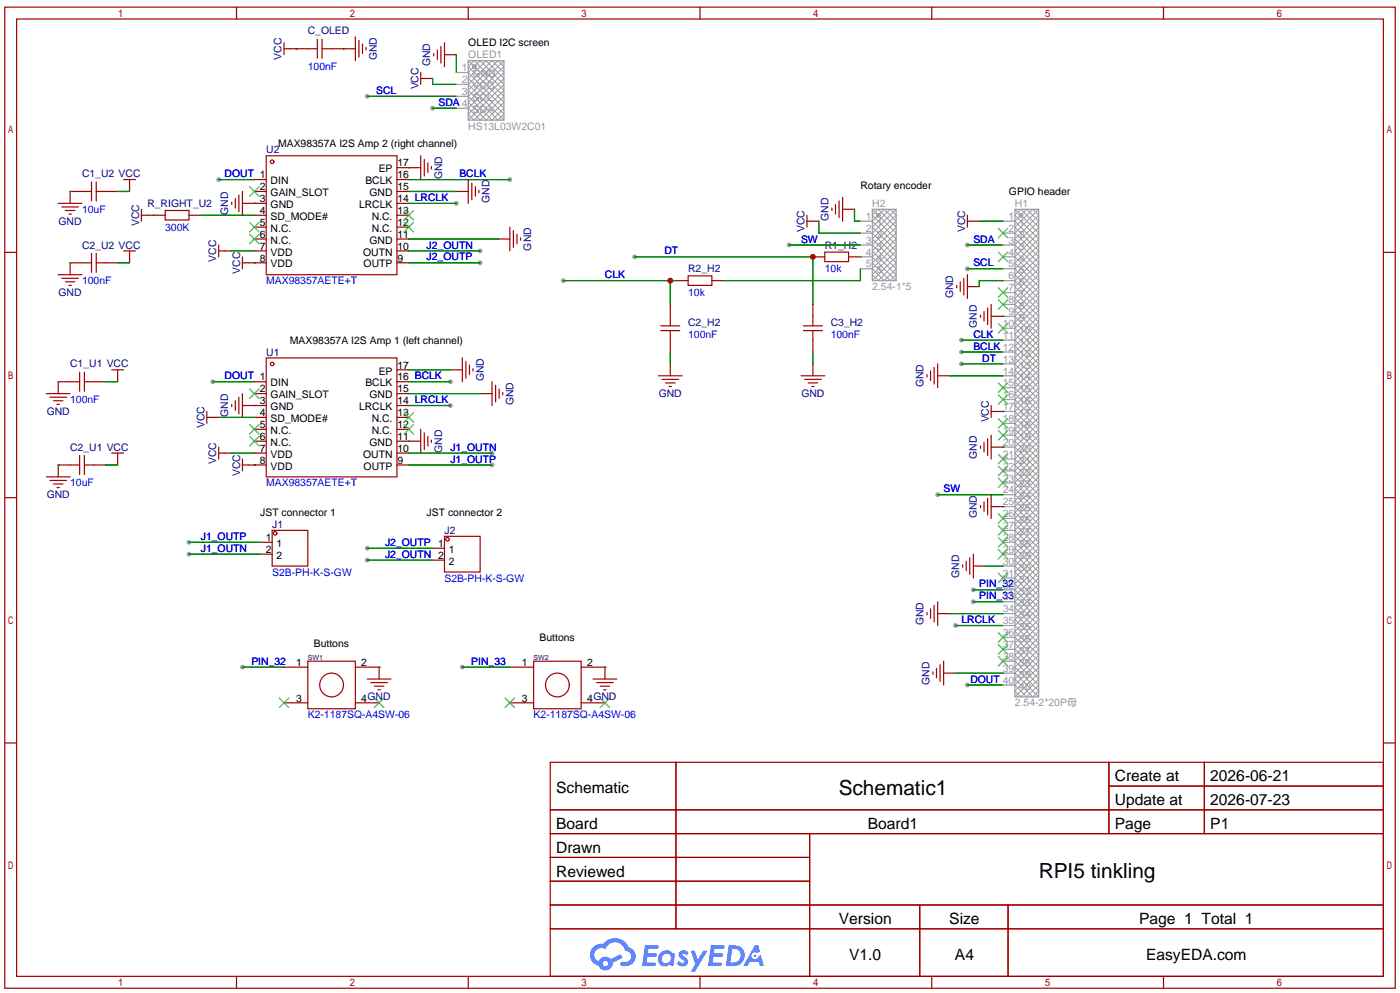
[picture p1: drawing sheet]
<svg xmlns="http://www.w3.org/2000/svg" width="299mm" height="212mm" viewBox="0 0 299 212" stroke-linecap="round" stroke-linejoin="round" font-family="sans-serif">
<g fill="#999">
<circle cx="51.8" cy="142.5" r=".51"/>
<circle cx="208" cy="126" r=".51"/>
<circle cx="98.8" cy="142.5" r=".51"/>
<circle cx="208" cy="128.5" r=".51"/>
<circle cx="206.8" cy="146.3" r=".51"/>
<circle cx="46.7" cy="38.4" r=".51"/>
<circle cx="45.5" cy="81.5" r=".51"/>
<circle cx="205.5" cy="75.2" r=".51"/>
<circle cx="96.3" cy="81.5" r=".51"/>
<circle cx="96.3" cy="86.6" r=".51"/>
<circle cx="97.5" cy="43.4" r=".51"/>
<circle cx="204.2" cy="133.6" r=".51"/>
<circle cx="40.4" cy="115.8" r=".51"/>
<circle cx="40.4" cy="118.4" r=".51"/>
<circle cx="78.5" cy="117.1" r=".51"/>
<circle cx="78.5" cy="119.6" r=".51"/>
<circle cx="105.2" cy="96.8" r=".51"/>
<circle cx="105.2" cy="99.3" r=".51"/>
<circle cx="102.6" cy="53.6" r=".51"/>
<circle cx="102.6" cy="56.1" r=".51"/>
<circle cx="109" cy="38.4" r=".51"/>
<circle cx="206.8" cy="57.4" r=".51"/>
<circle cx="78.5" cy="20.6" r=".51"/>
<circle cx="206.8" cy="52.3" r=".51"/>
<circle cx="168.7" cy="52.3" r=".51"/>
<circle cx="205.5" cy="72.6" r=".51"/>
<circle cx="120.4" cy="59.9" r=".51"/>
<circle cx="205.5" cy="77.7" r=".51"/>
<circle cx="135.6" cy="54.9" r=".51"/>
<circle cx="92.5" cy="23.1" r=".51"/>
<circle cx="200.4" cy="105.7" r=".51"/>
</g>
<g fill="none" stroke="#a10000" stroke-width=".25">
<path d="M1 1.5h297.2v209.6h-297.2zM3.6 4.1h292.1v204.4h-292.1zM50.5 1.5v2.6M100.1 1.5v2.6M149.6 1.5v2.6M199.1 1.5v2.6M248.7 1.5v2.6M1 53.9h2.6M295.7 53.9h2.5M1 106.3h2.6M295.7 106.3h2.5M1 158.7h2.6"/>
<path d="M295.7 158.7h2.5M117.6 162.8h178.1v45.7h-178.1zM117.6 173h178.1M117.6 178.1h178.1M144.5 162.8v35.6M173 178.1v30.4M237 162.8v15.3M237 167.9h58.7M257.4 162.8v15.3M117.6 183.1h55.4M117.6 193.3h178.1M117.6 188.2h55.4"/>
<path d="M117.6 198.4h178.1M196.6 193.3v15.2M215.4 193.3v15.2M50.5 208.5v2.6M100.1 208.5v2.6M149.6 208.5v2.6M199.1 208.5v2.6M248.7 208.5v2.6"/>
</g>
<g fill="#5487ff">
<path d="M145.3 203.2a1.3 1.3 0 0 1 1.9 .3l-.4 .6a.54 .54 0 0 0-.9-.2l.1 .2a1.34 1.34 0 0 1 .9 1.8 1.47 1.47 0 0 1-2.3-.1l.5-.6 .8 .5a.31 .31 0 0 0 .4-.3 .31 .31 0 0 0-.3-.3 1.12 1.12 0 0 1-.7-1.9z"/>
<path d="M147.6 203h.9l.6 2 1.2-2h.9l-2.7 4.6h-.9l1-1.7z"/>
<path d="M137.8 201.9h1.7a1.31 1.31 0 0 1 1.2 .2 .4 .4 0 0 1-.3 .6h-1.8l-.1 .9h1.6a.4 .4 0 0 1 .4 .4 .4 .4 0 0 1-.5 .4h-1.6l-.2 1.2h1.4a.46 .46 0 0 1 .5 .1 .46 .46 0 0 1 .1 .5l-.4 .1h-2.6z"/>
<path d="M151.9 201.9h1.7a1.32 1.32 0 0 1 1.2 .2 .39 .39 0 0 1-.3 .6h-1.8l-.1 .9h1.6a.4 .4 0 0 1 .4 .4 .4 .4 0 0 1-.4 .4h-1.7l-.2 1.2h1.4a.46 .46 0 0 1 .5 .1 .46 .46 0 0 1 .1 .5l-.4 .1h-2.6z"/>
<path d="M161.3 201.9h.8l.3 1.3-.6 .4a.75 .75 0 0 0-1.1 .3 .75 .75 0 0 0 .5 1 .75 .75 0 0 0 .9-.7l.5-.2 .6 2.3h-.8l-.3-.9h-1.8l-.5 .9h-1z"/>
<path d="M155.7 201.9l-.6 4.4h1.5a2.27 2.27 0 0 0 2.6-2.2 2.27 2.27 0 0 0-2.7-2.2zM156.5 202.7a1.5 1.5 0 0 1 1.8 1.5 1.5 1.5 0 0 1-1.9 1.4h-.3z"/>
<path d="M141.2 203.5a1.6 1.6 0 0 0-.3 2.3 1.6 1.6 0 0 0 2.3 .2l.7 .3 .3-2.4-.1-.3h-.5a1.58 1.58 0 0 0-2.4-.1zM141.8 204a.98 .98 0 0 1 1.6 .4 .98 .98 0 0 1-1.1 1.3 .94 .94 0 0 1-.9-.6 .94 .94 0 0 1 .4-1.1z"/>
<path d="M126.8 202.3a2.37 2.37 0 0 0 1.1 4 1.54 1.54 0 0 0 1.8 1 1.54 1.54 0 0 0 1.2-1.6l2.2-1.1-.5-.8-2 1a1.57 1.57 0 0 0-2.7 .5 1.5 1.5 0 0 1-.7-2.1 1.5 1.5 0 0 1 2.2-.5 2.23 2.23 0 0 1 2.3-1.4 2.23 2.23 0 0 1 2 1.8 1.16 1.16 0 0 1 1.2 1.1 1.16 1.16 0 0 1-1.1 1.2h-.7a.47 .47 0 0 0-.5 .4 .47 .47 0 0 0 .4 .6 2.17 2.17 0 0 0 2.5-1 2.17 2.17 0 0 0-.3-2.7l-.8-.4a3.2 3.2 0 0 0-5.5-.7l-1.1 .1zM128.8 205.8a.6 .6 0 0 1 1.2 0 .6 .6 0 0 1-1.2 0z"/>
<circle cx="161.4" cy="204.1" r=".28"/>
</g>
<g fill="none" stroke="#a10000" stroke-width=".25">
<path d="M60.7 10.4h7.1M60.7 9.1v2.6M67.8 8.4v4M68.8 10.4h7.1M68.8 8.4v4M75.9 7.9v5.1M76.7 8.6v3.6M77.5 9.4v2M78.2 10.2v.5M89.9 15.5v2.5M89.9 16.8h2.6M92.7 11.4v.5"/>
<path d="M93.5 10.7v2M94.2 9.9v3.6M95 11.7h2.5M95 9.1v5.1M19.6 38.9v4M20.6 38.9v4M26.4 38.4h2.6M27.7 38.4v2.5M54.4 38.4h2.5M56.9 33.3h27.9v25.4h-27.9zM84.8 35.8h5.1M84.8 38.4h2.6"/>
<path d="M89.9 33.3v5.1M90.7 34v3.6M91.4 34.8v2M92.2 35.6v.5M100.1 38.4v5M100.8 39.1v3.6M101.6 39.9v2M12.4 43.4h5.1M12.4 58.7h5.1M13.2 59.4h3.6M13.2 44.2h3.6M14 45h2"/>
<path d="M14.7 45.7h.5M19.6 56.1h-4.6v2.6M19.6 54.1v4.1M19.6 40.9h-4.6v2.5M20.6 56.1h4.5M20.6 54.1v4.1M20.6 40.9h4.5M26.4 53.6h2.6M27.7 53.6v2.5M30.2 46h5.1M30.2 44.7v2.5M35.3 45h5.1v2h-5.1z"/>
<path d="M40.4 46h2.5M46.7 52.3v2.6M46.7 53.6h2.6M49.5 43.2v.5M50.3 42.4v2M51.1 41.7v3.5M51.8 56.1h5.1M51.8 40.9v5.1M51.8 54.9v2.5M51.8 43.4h5.1M54.4 46h2.5M54.4 40.9h2.5"/>
<path d="M54.4 53.6h2.5M54.4 51.1h2.5M54.4 48.5h2.5M84.8 46h2.6M84.8 56.1h2.6M84.8 40.9h2.6M84.8 53.6h2.6M84.8 43.4h2.6M84.8 51.1h2.6M84.8 48.5h2.6M97.5 40.9h2.6M102.4 40.6v.5"/>
<path d="M106.4 51.1h2.6M109 48.5v5.1M109.7 49.3v3.5M110.5 50v2.1M111.3 50.8v.5M144.5 59.9h2.6M147.1 58.9h5v2.1h-5zM152.1 59.9h2.6M172.5 47.2h2.5M172.5 46v2.5M173.7 54.9h2.6M176.3 53.8h5.1v2.1h-5.1z"/>
<path d="M177.8 44.4v.6M178.6 43.7v2M179.3 42.9v3.6M180.1 44.7h2.5M180.1 42.2v5M181.4 54.9h2.5M206 59.4v3.6M206.8 47.2h2.5M206.8 46v2.5M206.8 58.7v5.1M14 60.2h2M14.7 61h.5"/>
<path d="M17 79.5v4.1M18 79.5v4.1M23.9 79h2.5M25.1 79v2.5M56.9 76.5h27.9v25.4h-27.9zM84.8 79h2.6M96.3 79h2.5M98.8 76.5v5M99.6 77.2v3.6M100.3 78v2M101.1 78.7v.5M141.2 69.6h4.1"/>
<path d="M141.2 70.6h4.1M143.3 65v4.6M143.3 70.6v4.6M143.3 77.7v2.6M171.7 69.6h4.1M171.7 70.6h4.1M173.7 65v4.6M173.7 70.6v4.6M173.7 77.7v2.6M198.9 79.2v2.1M199.6 78.5v3.5M200.4 77.7v5.1"/>
<path d="M204.5 61v.5M205.2 60.2v2M206.8 61.2h2.5M209.5 67.3v.5M210.3 66.5v2.1M211.1 65.8v3.5M211.8 65v5.1M211.8 67.6h2.6M9.9 84.1h5.1M10.7 84.8h3.5M11.4 85.6h2.1M12.2 86.4h.5"/>
<path d="M17 81.5h-4.6v2.6M17 97.3v4M17 99.3h-4.6v2.6M18 81.5h4.6M18 97.3v4M18 99.3h4.6M23.9 96.8h2.5M25.1 96.8v2.5M44.2 89.2h2.5M44.2 87.9v2.5M46.7 96.8h2.6M46.7 95.5v2.5"/>
<path d="M49.5 86.4v.5M50.3 85.6v2M51.1 84.8v3.6M51.8 99.3h5.1M51.8 84.1v5.1M51.8 98v2.6M51.8 86.6h5.1M54.4 81.5h2.5M54.4 96.8h2.5M54.4 94.2h2.5M54.4 84.1h2.5M54.4 89.2h2.5"/>
<path d="M54.4 91.7h2.5M84.8 81.5h2.6M84.8 99.3h2.6M84.8 96.8h2.6M84.8 86.6h2.6M84.8 94.2h5.1M84.8 84.1h2.6M84.8 89.2h2.6M84.8 91.7h2.6M89.9 91.7v5.1M90.7 92.5v3.5M91.4 93.2v2"/>
<path d="M92.2 94v.5M102.6 84.1h2.6M105.2 81.5v5.1M105.9 82.3v3.6M106.7 83.1v2M107.4 83.8v.5M140.7 80.3h5.1M141.5 81h3.5M142.2 81.8h2.1M143 82.5h.5M171.2 80.3h5.1M172 81h3.5"/>
<path d="M172.7 81.8h2.1M173.5 82.5h.5M198.1 80v.5M200.4 80.3h2.5M209.5 95.2v.6M210.3 94.5v2M211.1 93.7v3.6M211.8 87.9h2.6M211.8 86.6v2.6M211.8 93v5M211.8 95.5h2.6M9.9 101.9h5.1"/>
<path d="M10.7 102.6h3.5M11.4 103.4h2.1M12.2 104.1h.5M55.6 115.8h2.6M55.6 118.4h2.6M58.2 113.3h7.6v7.6h-7.6zM92.5 117.1h2.5M92.5 119.6h2.5M95 114.6h7.6v7.6h-7.6zM206.5 119.9v2M207.3 119.1v3.6M208 118.4v5"/>
<path d="M209.5 107.9v.6M210.3 107.2v2M211.1 106.4v3.6M211.8 105.7v5M211.8 108.2h2.6M198.1 130.8v.5M198.9 130v2.1M199.6 129.3v3.5M200.4 131.1h2.5M200.4 128.5v5.1M205.7 120.6v.6M208 120.9h2.6"/>
<path d="M60.7 142.5h5.1M60.7 150.1h5.1M65.8 141.2h10.1v10.2h-10.1zM75.9 142.5h5.1v2.5M75.9 150.1h5.1M78.5 145h5.1M79.2 145.8h3.6M80 146.6h2M80.8 147.3h.5M109 142.5h5M109 150.1h5M114 141.2h10.2v10.2h-10.2z"/>
<path d="M124.2 142.5h5.1v2.5M124.2 150.1h5.1M126.7 145h5.1M127.5 145.8h3.6M128.3 146.6h2M129 147.3h.5M199.4 143.5v.5M200.2 142.7v2.1M200.9 142v3.5M201.7 143.8h2.5M201.7 141.2v5.1"/>
<circle cx="58.2" cy="34.5" r=".38"/>
<circle cx="58.2" cy="77.7" r=".38"/>
<circle cx="58.8" cy="113.9" r=".38"/>
<circle cx="95.6" cy="115.2" r=".38"/>
<circle cx="70.9" cy="146.3" r="2.54"/>
<circle cx="119.1" cy="146.3" r="2.54"/>
</g>
<g fill="none" stroke="#008700" stroke-width=".25">
<path d="M63.2 10.4h.1M73.4 10.4h.1M92.5 16.8v1.2h5M97.5 11.7v3.8M46.7 38.4h7.7M78.5 20.6h19M87.4 35.8h.1M87.4 38.4h21.6M92.5 23.1h5M15 56.1h.1M15 40.9h.1M25.1 56.1h2.6"/>
<path d="M25.1 40.9h2.6M32.8 46h.1M42.9 46h11.5M49.3 53.6h5.1M54.4 56.1h.1M54.4 43.4h.1M87.4 43.4h10.1M87.4 53.6h15.2M87.4 56.1h15.2M87.4 40.9h10.1M87.4 51.1h19M120.4 59.9h24.1"/>
<path d="M135.6 54.9h38.1v10.1M143.3 59.9v5.1M168.7 52.3h15.2M175 47.2v2.6h8.9M182.6 44.7v2.5h1.3M183.9 54.9h.1M183.9 57.4v2.5h-29.2M206.8 57.4h7.6M206.8 52.3h7.6M209.3 47.2h5.1M214.4 59.9h-5.1v1.3M87.4 79h8.9"/>
<path d="M143.3 75.2v2.5M173.7 75.2v2.5M205.5 75.2h8.9M205.5 72.6h8.9M205.5 77.7h8.9M214.4 67.6h.1M12.4 81.5h.1M12.4 99.3h.1M22.6 81.5h2.5M22.6 99.3h2.5M45.5 81.5h8.9M46.7 89.2h7.7"/>
<path d="M49.3 96.8h5.1M54.4 99.3h.1M54.4 86.6h.1M87.4 94.2h.1M87.4 96.8h17.8M87.4 81.5h8.9M87.4 86.6h8.9M87.4 99.3h17.8M87.4 84.1h15.2M202.9 80.3h11.5M214.4 87.9h.1M214.4 95.5h.1"/>
<path d="M40.4 115.8h15.2M40.4 118.4h15.2M78.5 117.1h14M78.5 119.6h14M200.4 105.7h14M214.4 108.2h.1M202.9 131.1h11.5M204.2 133.6h10.2M208 126h6.4M208 128.5h6.4M210.6 120.9h3.8M51.8 142.5h8.9"/>
<path d="M81 142.5h.1M98.8 142.5h10.2M129.3 142.5h.1M204.2 143.8h10.2M206.8 146.3h7.6"/>
</g>
<g fill="none" stroke="#3c3" stroke-width=".25">
<path d="M53.3 39.9l2.1 2M55.4 39.9l-2.1 2M53.3 47.5l2.1 2M53.3 50l2.1 2.1M55.4 47.5l-2.1 2M55.4 50l-2.1 2.1M86.4 47.5l2 2M86.4 45l2 2M88.4 47.5l-2 2M88.4 45l-2 2M213.4 48.8l2 2M213.4 53.8l2 2.1"/>
<path d="M215.4 48.8l-2 2M215.4 53.8l-2 2.1M213.4 61.5l2 2M213.4 64l2 2M213.4 69.1l2 2M215.4 64l-2 2M215.4 61.5l-2 2M215.4 69.1l-2 2M53.3 83.1l2.1 2M53.3 90.7l2.1 2M53.3 93.2l2.1 2M55.4 83.1l-2.1 2"/>
<path d="M55.4 90.7l-2.1 2M55.4 93.2l-2.1 2M86.4 90.7l2 2M86.4 88.1l2 2.1M88.4 90.7l-2 2M88.4 88.1l-2 2.1M213.4 81.8l2 2M213.4 84.3l2 2.1M213.4 89.4l2 2M213.4 91.9l2 2.1M213.4 97l2 2.1M213.4 99.6l2 2"/>
<path d="M215.4 81.8l-2 2M215.4 84.3l-2 2.1M215.4 89.4l-2 2M215.4 91.9l-2 2.1M215.4 97l-2 2.1M215.4 99.6l-2 2M213.4 102.1l2 2M213.4 109.7l2 2.1M213.4 112.3l2 2M213.4 114.8l2 2M213.4 117.3l2 2.1M215.4 102.1l-2 2"/>
<path d="M215.4 109.7l-2 2.1M215.4 112.3l-2 2M215.4 114.8l-2 2M215.4 117.3l-2 2.1M213.4 122.4l2 2.1M213.4 135.1l2 2.1M213.4 137.7l2 2M215.4 122.4l-2 2.1M215.4 135.1l-2 2.1M215.4 137.7l-2 2M59.7 149.1l2 2M61.7 149.1l-2 2"/>
<path d="M80 149.1l2 2M82 149.1l-2 2M107.9 149.1l2.1 2M110 149.1l-2.1 2M128.3 149.1l2 2M130.3 149.1l-2 2M213.4 140.2l2 2M215.4 140.2l-2 2"/>
</g>
<g fill="none" stroke="#999" stroke-width=".25">
<path d="M97.5 15.5h2.6M97.5 18h2.6M100.1 13h7.6v12.7h-7.6zM97.5 20.6h2.6M97.5 23.1h2.6M183.9 57.4h2.5M183.9 54.9h2.5M183.9 52.3h2.5M183.9 49.8h2.5M183.9 47.2h2.5M186.4 44.7h5.1v15.2h-5.1zM214.4 57.4h2.5"/>
<path d="M214.4 54.9h2.5M214.4 52.3h2.5M214.4 49.8h2.5M214.4 47.2h2.5M214.4 59.9h2.5M216.9 44.7h5.1v104.1h-5.1zM214.4 62.5h2.5M214.4 65h2.5M214.4 67.6h2.5M214.4 70.1h2.5M214.4 72.6h2.5M214.4 75.2h2.5"/>
<path d="M214.4 77.7h2.5M214.4 80.3h2.5M214.4 82.8h2.5M214.4 85.3h2.5M214.4 87.9h2.5M214.4 90.4h2.5M214.4 93h2.5M214.4 95.5h2.5M214.4 98h2.5M214.4 100.6h2.5M214.4 103.1h2.5M214.4 105.7h2.5"/>
<path d="M214.4 108.2h2.5M214.4 110.7h2.5M214.4 113.3h2.5M214.4 115.8h2.5M214.4 118.4h2.5M214.4 120.9h2.5M214.4 123.4h2.5M214.4 126h2.5M214.4 128.5h2.5M214.4 131.1h2.5M214.4 133.6h2.5M214.4 136.1h2.5"/>
<path d="M214.4 138.7h2.5M214.4 141.2h2.5M214.4 143.8h2.5M214.4 146.3h2.5"/>
<circle cx="101.3" cy="14.2" r=".38"/>
<circle cx="187.7" cy="46" r=".38"/>
<circle cx="218.2" cy="46" r=".38"/>
</g>
<g fill="none" stroke="#999" stroke-width=".21">
<path d="M100.1 14.2l1.2-1.2 6.4 6.3-6.4 6.4-1.2-1.3 7.6-7.6-3.8-3.8-3.8 3.8 7.6 7.6-1.3 1.3-6.3-6.4 6.3-6.3 1.3 1.2-7.6 7.6 3.8 3.9 3.8-3.9zM100.1 13l7.6 7.6-5.1 5.1-2.5-2.6 7.6-7.6-2.5-2.5-5.1 5 7.6 7.7M101.5 13.9l.2 .2M101.7 14.4l-.2 .2M107.7 13l-7.6 7.6 5.1 5.1 2.5-2.6-7.6-7.6 2.5-2.5 5.1 5-7.6 7.7M186.4 46l1.3-1.3 3.8 3.8-5.1 5.1 5.1 5.1-1.3 1.2-3.8-3.8 5.1-5zM186.4 47.2l2.6-2.5 2.5 2.5-5.1 5.1 5.1 5.1-2.5 2.5-2.6-2.5 5.1-5.1zM186.4 48.5l3.8-3.8 1.3 1.3-5.1 5.1 5.1 5-3.8 3.8-1.3-1.2 5.1-5.1zM186.4 44.7l5.1 5.1-5.1 5.1 5.1 5M187.9 45.6l.1 .2M188 46.1l-.1 .2M191.5 44.7l-5.1 5.1 5.1 5.1-5.1 5"/>
<path d="M216.9 44.7l5.1 5.1-5.1 5.1 5.1 5-5.1 5.1 5.1 5.1-5.1 5.1 5.1 5.1-5.1 5 5.1 5.1-5.1 5.1 5.1 5.1-5.1 5.1 5.1 5-5.1 5.1 5.1 5.1-5.1 5.1 5.1 5.1-5.1 5 5.1 5.1-5.1 5.1 2.6 2.5 2.5-2.5-5.1-5.1 5.1-5.1-5.1-5 5.1-5.1-5.1-5.1 5.1-5.1-5.1-5.1 5.1-5-5.1-5.1 5.1-5.1-5.1-5.1 5.1-5.1-5.1-5 5.1-5.1-5.1-5.1 5.1-5.1-5.1-5.1 5.1-5-5.1-5.1 5.1-5.1M218.2 44.7l-1.3 1.3 5.1 5.1-5.1 5 5.1 5.1-5.1 5.1 5.1 5.1-5.1 5.1 5.1 5-5.1 5.1 5.1 5.1-5.1 5.1 5.1 5.1-5.1 5 5.1 5.1-5.1 5.1 5.1 5.1-5.1 5.1 5.1 5-5.1 5.1 5.1 5.1-5.1 5.1 1.3 1.2 3.8-3.8-5.1-5 5.1-5.1-5.1-5.1 5.1-5.1-5.1-5.1 5.1-5-5.1-5.1 5.1-5.1-5.1-5.1 5.1-5.1-5.1-5 5.1-5.1-5.1-5.1 5.1-5.1-5.1-5.1 5.1-5-5.1-5.1 5.1-5.1-5.1-5.1 3.8-3.8 1.3 1.3-5.1 5.1 5.1 5-5.1 5.1 5.1 5.1-5.1 5.1 5.1 5.1-5.1 5 5.1 5.1-5.1 5.1 5.1 5.1-5.1 5.1 5.1 5-5.1 5.1 5.1 5.1-5.1 5.1 5.1 5.1-5.1 5 5.1 5.1-5.1 5.1 5.1 5.1-1.3 1.2-3.8-3.8 5.1-5-5.1-5.1 5.1-5.1-5.1-5.1 5.1-5.1-5.1-5 5.1-5.1-5.1-5.1 5.1-5.1-5.1-5.1 5.1-5-5.1-5.1 5.1-5.1-5.1-5.1 5.1-5.1-5.1-5 5.1-5.1-5.1-5.1 5.1-5.1zM218.4 45.6l.1 .2M218.5 46.1l-.1 .2M216.9 148.8l5.1-5-5.1-5.1 5.1-5.1-5.1-5.1 5.1-5.1-5.1-5 5.1-5.1-5.1-5.1 5.1-5.1-5.1-5.1 5.1-5-5.1-5.1 5.1-5.1-5.1-5.1 5.1-5.1-5.1-5 5.1-5.1-5.1-5.1 5.1-5.1-5.1-5.1 2.6-2.5 2.5 2.5-5.1 5.1 5.1 5.1-5.1 5.1 5.1 5.1-5.1 5 5.1 5.1-5.1 5.1 5.1 5.1-5.1 5.1 5.1 5-5.1 5.1 5.1 5.1-5.1 5.1 5.1 5.1-5.1 5 5.1 5.1-5.1 5.1 5.1 5.1-5.1 5.1 5.1 5"/>
</g>
<g fill="#c00">
<circle cx="143.3" cy="59.9" r=".63"/>
<circle cx="173.7" cy="54.9" r=".63"/>
</g>
<g font-size="4.4">
<text x="179.2" y="169.7">Schematic1</text>
<text x="222" y="187.5">RPI5 tinkling</text>
</g>
<g font-size="3.3">
<text x="238.3" y="166.9">Create at</text>
<text x="258.7" y="166.9">2026-06-21</text>
<text x="118.9" y="169.4">Schematic</text>
<text x="238.3" y="172">Update at</text>
<text x="258.7" y="172">2026-07-23</text>
<text x="118.9" y="177.1">Board</text>
<text x="185.5" y="177.1">Board1</text>
<text x="238.3" y="177.1">Page</text>
<text x="258.7" y="177.1">P1</text>
<text x="118.9" y="182.1">Drawn</text>
<text x="118.9" y="187.2">Reviewed</text>
<text x="179.3" y="197.4">Version</text>
<text x="202.9" y="197.4">Size</text>
<text x="243.4" y="197.4">Page 1 Total 1</text>
<text x="181.5" y="205">V1.0</text>
<text x="204.1" y="205">A4</text>
<text x="244.9" y="205">EasyEDA.com</text>
</g>
<g font-size="2.2" fill="#000080">
<text x="65.8" y="7.4">C_OLED</text>
<text x="60.2" y="12.8" transform="rotate(-90 60.2 12.8)">VCC</text>
<text x="80.5" y="12.9" transform="rotate(-90 80.5 12.9)">GND</text>
<text x="91.9" y="14.2" transform="rotate(-90 91.9 14.2)">GND</text>
<text x="89.4" y="19.1" transform="rotate(-90 89.4 19.1)">VCC</text>
<text x="56.9" y="32.8">U2</text>
<text x="17.5" y="37.8">C1_U2 VCC</text>
<text x="94.5" y="38.3" transform="rotate(-90 94.5 38.3)">GND</text>
<text x="31.5" y="44.2">R_RIGHT_U2</text>
<text x="48.8" y="45.9" transform="rotate(-90 48.8 45.9)">GND</text>
<text x="104.6" y="43.4" transform="rotate(-90 104.6 43.4)">GND</text>
<text x="177" y="47.2" transform="rotate(-90 177 47.2)">GND</text>
<text x="12.5" y="48">GND</text>
<text x="17.5" y="53.1">C2_U2 VCC</text>
<text x="29.7" y="48.3" transform="rotate(-90 29.7 48.3)">VCC</text>
<text x="113.5" y="53.5" transform="rotate(-90 113.5 53.5)">GND</text>
<text x="172" y="49.6" transform="rotate(-90 172 49.6)">VCC</text>
<text x="176.3" y="53.1">R1_H2</text>
<text x="206.2" y="49.6" transform="rotate(-90 206.2 49.6)">VCC</text>
<text x="46.2" y="55.9" transform="rotate(-90 46.2 55.9)">VCC</text>
<text x="51.3" y="58.5" transform="rotate(-90 51.3 58.5)">VCC</text>
<text x="147.1" y="58.2">R2_H2</text>
<text x="12.5" y="63.2">GND</text>
<text x="203.7" y="63.7" transform="rotate(-90 203.7 63.7)">GND</text>
<text x="147.1" y="69.6">C2_H2</text>
<text x="177.5" y="69.6">C3_H2</text>
<text x="208.8" y="70" transform="rotate(-90 208.8 70)">GND</text>
<text x="56.9" y="75.9">U1</text>
<text x="15" y="78.5">C1_U1 VCC</text>
<text x="103.4" y="81.5" transform="rotate(-90 103.4 81.5)">GND</text>
<text x="197.4" y="82.7" transform="rotate(-90 197.4 82.7)">GND</text>
<text x="10" y="88.6">GND</text>
<text x="48.8" y="89.1" transform="rotate(-90 48.8 89.1)">GND</text>
<text x="109.7" y="86.5" transform="rotate(-90 109.7 86.5)">GND</text>
<text x="140.8" y="84.8">GND</text>
<text x="171.3" y="84.8">GND</text>
<text x="43.7" y="91.5" transform="rotate(-90 43.7 91.5)">VCC</text>
<text x="211.3" y="90.2" transform="rotate(-90 211.3 90.2)">VCC</text>
<text x="15" y="96.3">C2_U1 VCC</text>
<text x="46.2" y="99.1" transform="rotate(-90 46.2 99.1)">VCC</text>
<text x="51.3" y="101.7" transform="rotate(-90 51.3 101.7)">VCC</text>
<text x="94.5" y="96.7" transform="rotate(-90 94.5 96.7)">GND</text>
<text x="208.8" y="98" transform="rotate(-90 208.8 98)">GND</text>
<text x="10" y="106.4">GND</text>
<text x="58.2" y="112.8">J1</text>
<text x="208.8" y="110.7" transform="rotate(-90 208.8 110.7)">GND</text>
<text x="95" y="114">J2</text>
<text x="205" y="123.4" transform="rotate(-90 205 123.4)">GND</text>
<text x="197.4" y="133.5" transform="rotate(-90 197.4 133.5)">GND</text>
<text x="198.6" y="146.2" transform="rotate(-90 198.6 146.2)">GND</text>
</g>
<g font-size="2.2">
<text x="100.1" y="9.9">OLED I2C screen</text>
<text x="59.4" y="31.5">MAX98357A I2S Amp 2 (right channel)</text>
<text x="85" y="35.5">17</text>
<text x="55.5" y="40.6">2</text>
<text x="57.8" y="39.3">DIN</text>
<text x="57.8" y="41.9">GAIN_SLOT</text>
<text x="78.1" y="39.3">BCLK</text>
<text x="79" y="41.9">GND</text>
<text x="80.9" y="36.8">EP</text>
<text x="85" y="40.6">15</text>
<text x="85" y="38.1">16</text>
<text x="183.9" y="40.4">Rotary encoder</text>
<text x="215.6" y="41.7">GPIO header</text>
<text x="55.5" y="43.2">3</text>
<text x="55.5" y="45.7">4</text>
<text x="57.8" y="44.4">GND</text>
<text x="57.8" y="47">SD_MODE#</text>
<text x="76.7" y="44.4">LRCLK</text>
<text x="79.5" y="47">N.C.</text>
<text x="85" y="45.7">13</text>
<text x="85" y="43.2">14 LRCLK</text>
<text x="55.5" y="48.2">5</text>
<text x="55.5" y="50.8">6</text>
<text x="55.5" y="53.3">7</text>
<text x="57.8" y="49.5">N.C.</text>
<text x="57.8" y="52">N.C.</text>
<text x="79" y="52">GND</text>
<text x="79.5" y="49.5">N.C.</text>
<text x="85" y="53.3">10</text>
<text x="85" y="50.8">11</text>
<text x="85" y="48.2">12</text>
<text x="55.5" y="55.9">8</text>
<text x="57.8" y="54.6">VDD</text>
<text x="57.8" y="57.1">VDD</text>
<text x="77.6" y="54.6">OUTN</text>
<text x="77.7" y="57.1">OUTP</text>
<text x="85" y="55.9">9</text>
<text x="62" y="73.4">MAX98357A I2S Amp 1 (left channel)</text>
<text x="55.5" y="83.8">2</text>
<text x="57.8" y="82.5">DIN</text>
<text x="78.1" y="82.5">BCLK</text>
<text x="80.9" y="80">EP</text>
<text x="85" y="83.8">15</text>
<text x="85" y="81.3">16 BCLK</text>
<text x="85" y="78.7">17</text>
<text x="55.5" y="86.3">3</text>
<text x="55.5" y="88.9">4</text>
<text x="57.8" y="85.1">GAIN_SLOT</text>
<text x="57.8" y="87.6">GND</text>
<text x="76.7" y="87.6">LRCLK</text>
<text x="79" y="85.1">GND</text>
<text x="85" y="88.9">13</text>
<text x="85" y="86.3">14 LRCLK</text>
<text x="55.5" y="91.4">5</text>
<text x="55.5" y="94">6</text>
<text x="57.8" y="90.1">SD_MODE#</text>
<text x="57.8" y="92.7">N.C.</text>
<text x="57.8" y="95.2">N.C.</text>
<text x="79" y="95.2">GND</text>
<text x="79.5" y="92.7">N.C.</text>
<text x="79.5" y="90.1">N.C.</text>
<text x="85" y="94">11</text>
<text x="85" y="91.4">12</text>
<text x="55.5" y="96.5">7</text>
<text x="55.5" y="99">8</text>
<text x="57.8" y="97.8">VDD</text>
<text x="57.8" y="100.3">VDD</text>
<text x="77.6" y="97.8">OUTN</text>
<text x="77.7" y="100.3">OUTP</text>
<text x="85" y="99">9</text>
<text x="85" y="96.5">10</text>
<text x="55.6" y="110.2">JST connector 1</text>
<text x="91.2" y="110.2">JST connector 2</text>
<text x="56.8" y="115.5">1</text>
<text x="56.8" y="118.1">2</text>
<text x="59.1" y="116.8">1</text>
<text x="59.1" y="119.4">2</text>
<text x="93.6" y="116.8">1</text>
<text x="95.9" y="118.1">1</text>
<text x="95.9" y="120.6">2</text>
<text x="115.3" y="136.9">Buttons</text>
<text x="63.3" y="142.2">1</text>
<text x="67.1" y="138.2">Buttons</text>
<text x="77.2" y="142.2">2</text>
<text x="111.5" y="142.2">1</text>
<text x="125.5" y="142.2">2</text>
<text x="63.3" y="149.8">3</text>
<text x="77.2" y="149.8">4GND</text>
<text x="111.5" y="149.8">3</text>
<text x="125.5" y="149.8">4GND</text>
</g>
<g font-size="2.2" fill="#00f">
<text x="65.8" y="15">100nF</text>
<text x="80.4" y="20.1">SCL</text>
<text x="93.7" y="22.6">SDA 4</text>
<text x="48" y="37.8">DOUT 1</text>
<text x="98.2" y="37.8">BCLK</text>
<text x="17.5" y="45.5">10uF</text>
<text x="35.3" y="49.3">300K</text>
<text x="91.2" y="53.1">J2_OUTN</text>
<text x="171.2" y="51.8">SW</text>
<text x="208" y="51.8">SDA</text>
<text x="91.2" y="55.6">J2_OUTP</text>
<text x="129.3" y="59.4">CLK</text>
<text x="142" y="54.4">DT</text>
<text x="176.3" y="58.2">10k</text>
<text x="208" y="56.9">SCL</text>
<text x="17.5" y="60.7">100nF</text>
<text x="56.9" y="60.7">MAX98357AETE+T</text>
<text x="147.1" y="63.2">10k</text>
<text x="147.1" y="72.1">100nF</text>
<text x="177.5" y="72.1">100nF</text>
<text x="208" y="74.7">BCLK 12</text>
<text x="208" y="72.1">CLK</text>
<text x="209.9" y="77.2">DT 13</text>
<text x="48" y="81">DOUT 1</text>
<text x="15" y="86.1">100nF</text>
<text x="96.3" y="96.3">J1_OUTN</text>
<text x="96.3" y="98.8">J1_OUTP</text>
<text x="15" y="103.9">10uF</text>
<text x="56.9" y="103.9">MAX98357AETE+T</text>
<text x="201.7" y="105.2">SW</text>
<text x="42.9" y="115.3">J1_OUTP</text>
<text x="42.9" y="117.9">J1_OUTN</text>
<text x="82.3" y="116.6">J2_OUTP</text>
<text x="82.3" y="119.1">J2_OUTN 2</text>
<text x="58.2" y="122.9">S2B-PH-K-S-GW</text>
<text x="95" y="124.2">S2B-PH-K-S-GW</text>
<text x="209.3" y="125.5">PIN_32</text>
<text x="209.3" y="128">PIN_33</text>
<text x="205.5" y="133.1">LRCLK</text>
<text x="53.7" y="142">PIN_32</text>
<text x="100.7" y="142">PIN_33</text>
<text x="207.4" y="145.8">DOUT 40</text>
<text x="65.8" y="153.4">K2-1187SQ-A4SW-06</text>
<text x="114" y="153.4">K2-1187SQ-A4SW-06</text>
</g>
<g font-size="2.2" fill="#999">
<text x="98.7" y="15.2">1</text>
<text x="98.7" y="17.8">2</text>
<text x="100.1" y="12.4">OLED1</text>
<text x="101" y="16.5">GND</text>
<text x="98.7" y="20.3">3</text>
<text x="101" y="19">VCC</text>
<text x="101" y="21.6">SCL</text>
<text x="100.1" y="27.7">HS13L03W2C01</text>
<text x="101" y="24.1">SDA</text>
<text x="185.1" y="47">1</text>
<text x="186.4" y="44.2">H2</text>
<text x="215.6" y="47">1</text>
<text x="216.9" y="44.2">H1</text>
<text x="185.1" y="52">3</text>
<text x="185.1" y="49.5">2</text>
<text x="187.4" y="53.3">3</text>
<text x="187.4" y="50.8">2</text>
<text x="187.4" y="48.2">1</text>
<text x="215.6" y="49.5">2</text>
<text x="215.6" y="52">3</text>
<text x="217.9" y="48.2">1</text>
<text x="217.9" y="50.8">2</text>
<text x="217.9" y="53.3">3</text>
<text x="185.1" y="57.1">5</text>
<text x="185.1" y="54.6">4</text>
<text x="187.4" y="58.4">5</text>
<text x="187.4" y="55.9">4</text>
<text x="215.6" y="54.6">4</text>
<text x="215.6" y="57.1">5</text>
<text x="215.6" y="59.7">6</text>
<text x="217.9" y="55.9">4</text>
<text x="217.9" y="58.4">5</text>
<text x="186.4" y="62">2.54-1*5</text>
<text x="215.6" y="62.2">7</text>
<text x="215.6" y="64.7">8</text>
<text x="217.9" y="60.9">6</text>
<text x="217.9" y="63.5">7</text>
<text x="214.3" y="69.8">10</text>
<text x="215.6" y="67.3">9</text>
<text x="217.9" y="66">8</text>
<text x="217.9" y="68.6">9</text>
<text x="217.9" y="71.1">10</text>
<text x="214.3" y="72.4">11</text>
<text x="217.9" y="73.6">11</text>
<text x="217.9" y="76.2">12</text>
<text x="214.3" y="80">14</text>
<text x="214.3" y="82.5">15</text>
<text x="217.9" y="78.7">13</text>
<text x="217.9" y="81.3">14</text>
<text x="217.9" y="83.8">15</text>
<text x="214.3" y="85.1">16</text>
<text x="214.3" y="87.6">17</text>
<text x="217.9" y="86.3">16</text>
<text x="217.9" y="88.9">17</text>
<text x="214.3" y="90.1">18</text>
<text x="214.3" y="92.7">19</text>
<text x="214.3" y="95.2">20</text>
<text x="217.9" y="91.4">18</text>
<text x="217.9" y="94">19</text>
<text x="214.3" y="97.8">21</text>
<text x="214.3" y="100.3">22</text>
<text x="217.9" y="96.5">20</text>
<text x="217.9" y="99">21</text>
<text x="217.9" y="101.6">22</text>
<text x="214.3" y="102.8">23</text>
<text x="214.3" y="105.4">24</text>
<text x="214.3" y="107.9">25</text>
<text x="217.9" y="104.1">23</text>
<text x="217.9" y="106.7">24</text>
<text x="214.3" y="110.5">26</text>
<text x="214.3" y="113">27</text>
<text x="217.9" y="109.2">25</text>
<text x="217.9" y="111.7">26</text>
<text x="214.3" y="115.5">28</text>
<text x="214.3" y="118.1">29</text>
<text x="217.9" y="114.3">27</text>
<text x="217.9" y="116.8">28</text>
<text x="217.9" y="119.4">29</text>
<text x="214.3" y="120.6">30</text>
<text x="214.3" y="123.2">31</text>
<text x="214.3" y="125.7">32</text>
<text x="217.9" y="121.9">30</text>
<text x="217.9" y="124.4">31</text>
<text x="214.3" y="128.2">33</text>
<text x="214.3" y="130.8">34</text>
<text x="217.9" y="127">32</text>
<text x="217.9" y="129.5">33</text>
<text x="214.3" y="133.3">35</text>
<text x="214.3" y="135.9">36</text>
<text x="217.9" y="132.1">34</text>
<text x="217.9" y="134.6">35</text>
<text x="217.9" y="137.1">36</text>
<text x="214.3" y="138.4">37</text>
<text x="214.3" y="140.9">38</text>
<text x="214.3" y="143.5">39</text>
<text x="217.9" y="139.7">37</text>
<text x="217.9" y="142.2">38</text>
<text x="217.9" y="144.8">39</text>
<text x="217.9" y="147.3">40</text>
<text x="216.9" y="150.9">2.54-2*20P母</text>
</g>
<g font-size="1.5" fill="#000080">
<text x="65.8" y="140.9">SW1</text>
<text x="114" y="140.9">SW2</text>
</g>
</svg>
